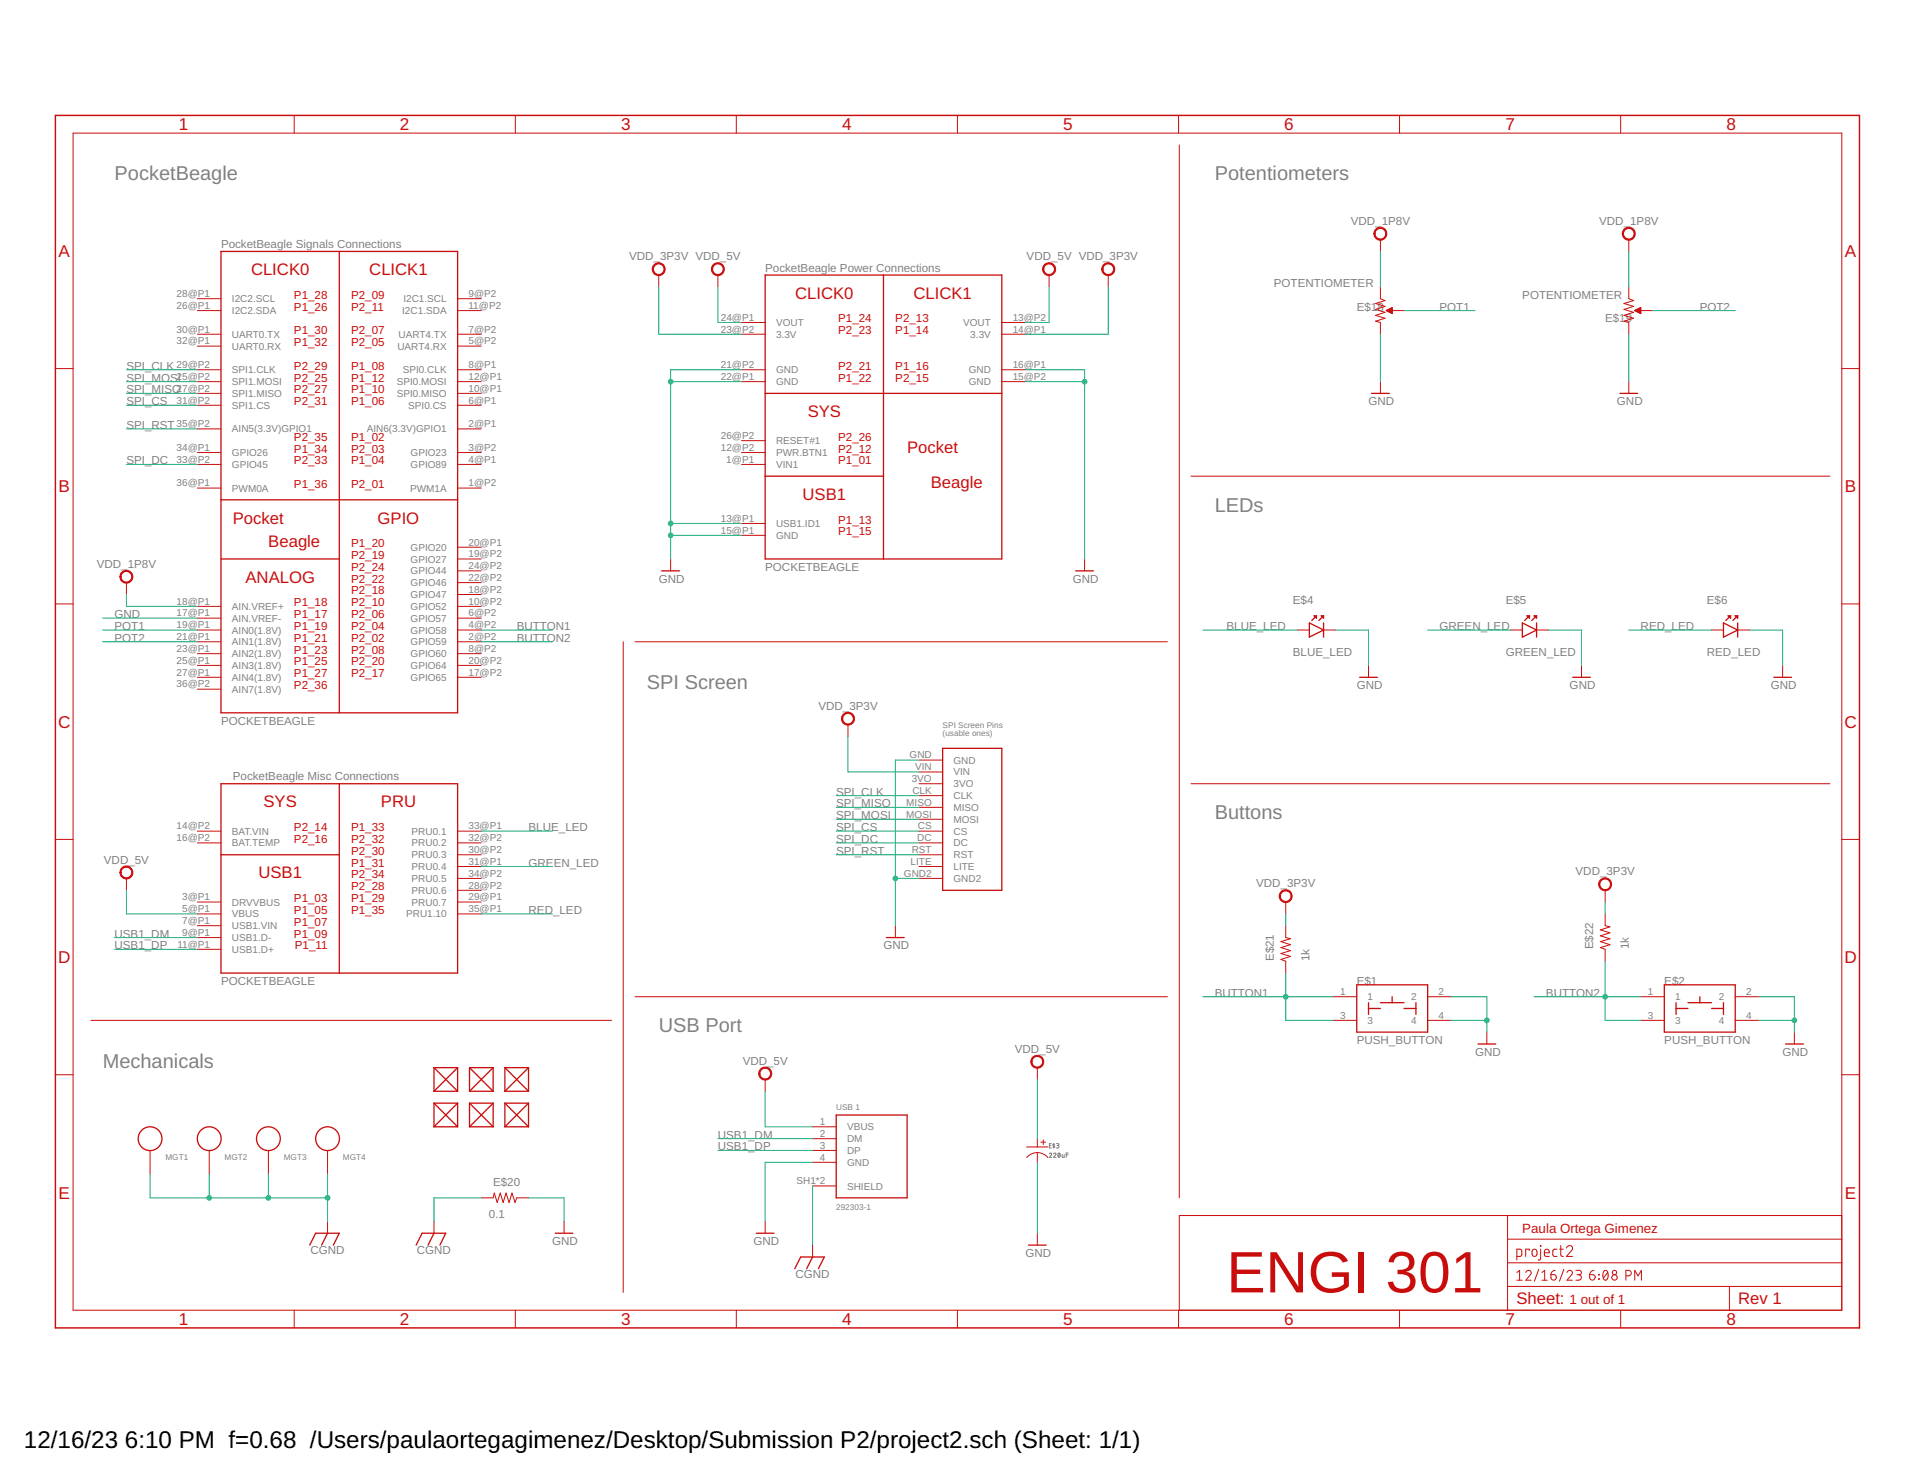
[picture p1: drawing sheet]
<svg xmlns="http://www.w3.org/2000/svg" width="279mm" height="216mm" viewBox="0 0 279 216" stroke-linecap="round" stroke-linejoin="round" font-family="sans-serif">
<g fill="none" stroke="#808080" stroke-width=".15">
<path d="M153.2 168.5a.17 .17 0 0 1 .2-.2 .17 .17 0 0 1 .1 .3l-.3 .4h.3M153.2 167.2h.2M153.5 166.9h-.3v.7h.3M153.8 168.5a.17 .17 0 0 1 .2-.2 .17 .17 0 0 1 .1 .3l-.3 .4h.4M153.8 166.9v.7M154 167h-.3v.2l.3 .2-.3 .1M154.2 166.9l.4 .1-.1 .2h-.2M154.4 167.2l.2 .1v.2l-.4 .1M154.5 168.3a.3 .3 0 0 1 .3 .3 .3 .3 0 0 1-.3 .3l-.1-.3zM154.7 168.5l-.2 .3M155 168.5v.3l.2 .2h.1v-.5M155.6 168.6h.3"/>
<path d="M155.9 168.3h-.3v.7"/>
</g>
<g fill="none" stroke="#c90d0c" stroke-width=".15">
<path d="M10.7 19.4h258.2v171.9h-258.2zM42.9 16.8v2.6M75.2 16.8v2.6M107.5 16.8v2.6M139.8 16.8v2.6M172 16.8v2.6M204.3 16.8v2.6M236.6 16.8v2.6M172.1 21.2v153.7M201.5 35v1.7M237.8 35v1.7M8.1 53.8h2.6"/>
<path d="M28.8 48.8h3.5M28.8 54h3.5M28.8 55.7h3.5M28.8 59.2h3.5M28.8 57.4h3.5M28.8 45.3h3.5M28.8 43.6h3.5M28.8 50.5h3.5M66.8 48.8h3.5M66.8 54h3.5M66.8 55.7h3.5M66.8 59.2h3.5"/>
<path d="M66.8 57.4h3.5M66.8 45.3h3.5M66.8 43.6h3.5M66.8 50.5h3.5M96.2 40.2v1.7M104.8 40.2v1.7M108.2 48.8h3.5M108.2 54h3.5M108.2 47.1h3.5M108.2 55.7h3.5M146.2 48.8h3.5M146.2 54h3.5"/>
<path d="M146.2 47.1h3.5M146.2 55.7h3.5M153.1 40.2v1.7M161.8 40.2v1.7M201.5 41.9v1.7l.7 .3-1.4 .4 1.4 .4-1.4 .5 1.4 .4-1.4 .4 1.4 .5-1.4 .4 .7 .2v1.7M201.5 55.7v1.7M203.2 45.3h1.8M237.8 41.9v1.7l.7 .3-1.4 .4 1.4 .4-1.4 .5 1.4 .4-1.4 .4 1.4 .5-1.4 .4 .7 .2v1.7M237.8 55.7v1.7M239.5 45.3h1.7M268.9 53.8h2.5M28.8 67.8h3.5"/>
<path d="M28.8 66.1h3.5M28.8 71.2h3.5M28.8 62.6h3.5M66.8 67.8h3.5M66.8 66.1h3.5M66.8 79.9h3.5M66.8 71.2h3.5M66.8 62.6h3.5M108.2 76.4h3.5M108.2 67.8h3.5M108.2 78.1h3.5M108.2 66.1h3.5"/>
<path d="M108.2 64.3h3.5M173.9 69.5h93.2M8.1 88.2h2.6M18.5 85v1.8M28.8 93.7h3.5M28.8 90.2h3.5M28.8 92h3.5M28.8 95.4h3.5M28.8 97.1h3.5M28.8 98.9h3.5M28.8 88.5h3.5M66.8 93.7h3.5"/>
<path d="M66.8 90.2h3.5M66.8 92h3.5M66.8 95.4h3.5M66.8 97.1h3.5M66.8 98.9h3.5M66.8 88.5h3.5M66.8 81.6h3.5M66.8 86.8h3.5M66.8 85h3.5M66.8 83.3h3.5M91 93.7v95M92.7 93.7h77.7"/>
<path d="M97.9 81.6v1.7M158.3 81.6v1.7M189.4 92h1.7M193.2 92h1.7M199.8 97.1v1.8M220.5 92h1.7M224.3 92h1.7M230.9 97.1v1.8M249.9 92h1.7M253.7 92h1.7M260.2 97.1v1.8M268.9 88.2h2.5"/>
<path d="M28.8 100.6h3.5M123.8 105.8v1.7M134.2 114.4h3.4M134.2 111h3.4M134.2 112.7h3.4M134.2 116.1h3.4M134.2 117.9h3.4M134.2 119.6h3.4M173.9 114.4h93.2M8.1 122.5h2.6M18.5 128.2v1.8M28.8 131.7h3.5"/>
<path d="M28.8 133.4h3.5M28.8 135.1h3.5M28.8 136.9h3.5M28.8 138.6h3.5M28.8 121.3h3.5M28.8 123h3.5M66.8 131.7h3.5M66.8 133.4h3.5M66.8 126.5h3.5M66.8 121.3h3.5M66.8 123h3.5M66.8 130h3.5"/>
<path d="M66.8 124.8h3.5M66.8 128.2h3.5M130.7 135.1v1.8M134.2 126.5h3.4M134.2 121.3h3.4M134.2 123h3.4M134.2 124.8h3.4M134.2 128.2h3.4M187.7 131.7v1.7M187.7 135.1v1.8l.7 .1-1.4 .5 1.4 .4-1.4 .4 1.4 .5-1.4 .4 1.4 .4-1.4 .5 .7 .2v1.7M234.3 130v1.7M234.3 133.4v1.7l.7 .2-1.4 .4 1.4 .5-1.4 .4 1.4 .4-1.4 .5 1.4 .4-1.4 .4 .7 .3v1.7"/>
<path d="M268.9 122.5h2.5M8.1 156.9h2.6M13.3 148.9h76M92.7 145.5h77.7M111.7 157.6v1.7M151.4 155.9v1.7M194.6 145.5h3.5M194.6 148.9h3.5M208.4 145.5h3.5M208.4 148.9h3.5M217 150.7v1.7M239.5 145.5h3.5"/>
<path d="M239.5 148.9h3.5M253.3 145.5h3.5M253.3 148.9h3.5M261.9 150.7v1.7M268.9 156.9h2.5M21.9 167.9v3.5M30.5 167.9v3.5M39.2 167.9v3.5M47.8 167.9v3.5M47.8 178.3v1.7M63.4 178.3v1.7M70.3 174.9h1.7l.2-.7 .4 1.3 .4-1.3 .4 1.3 .5-1.3 .4 1.3 .4-1.3 .5 1.3 .2-.6h1.8"/>
<path d="M82.3 178.3v1.7M111.7 178.3v1.7M118.6 164.5h3.5M118.6 166.2h3.5M118.6 167.9h3.5M118.6 169.7h3.5M118.6 173.1h3.5M149.9 169a2.02 2.02 0 0 1 3.1 0M149.9 167.4h3.1M151.4 166.2v1.2M151.4 168.3v1.4M151.9 166.7h.7"/>
<path d="M152.3 166.4v.7M220.1 177.4v13.9M268.9 177.4h-96.8v13.9M42.9 191.3v2.5M75.2 191.3v2.5M107.5 191.3v2.5M118.6 181.8v1.7M139.8 191.3v2.5M151.4 180v1.8M172 191.3v2.5M204.3 191.3v2.5M220.1 187.8h48.8"/>
<path d="M220.1 184.3h48.8M220.1 180.9h48.8M221.4 183.4h.6l.1-.1v-.7l-.1-.2h-.6v1.5M221.4 185.8l.4-.4v1.5M221.4 186.9h.8M222.7 185.8a.39 .39 0 0 1 .6-.3 .39 .39 0 0 1 .1 .6l-.7 .8h.8M223.2 182.5v-.1h-.5v1M223.8 182.5l.1-.1a.37 .37 0 0 1 .5 .3v.4a.36 .36 0 0 1-.4 .3 .36 .36 0 0 1-.4-.3zM224.6 185.3l-.6 1.7M224.9 181.8v.1zM224.9 182.4v1.3a.27 .27 0 0 1-.4 .2M225.1 186.9h.8"/>
<path d="M225.1 185.8l.4-.4v1.5M225.4 182.9h.7a.37 .37 0 0 0-.2-.5 .37 .37 0 0 0-.5 .3l.1 .6 .6 .1M226.4 186.1h.5a.4 .4 0 0 1 .3 .4 .4 .4 0 0 1-.4 .4 .4 .4 0 0 1-.4-.4zM227 185.4a.63 .63 0 0 0-.6 .7M227.3 182.4h-.5l-.1 .2 .1 .7 .5 .1M227.7 182.4h.5M227.8 181.8l.1 1.5 .3 .1M228.3 185.3l-.7 1.7M228.7 182.2a.44 .44 0 0 1 .6-.4 .44 .44 0 0 1 .1 .7l-.7 .9h.9M228.7 185.8a.39 .39 0 0 1 .6-.3 .39 .39 0 0 1 .1 .6l-.7 .8h.8M230 185.4h.5a.32 .32 0 0 1 .4 .4 .32 .32 0 0 1-.4 .3h-.3M230.4 186.1a.4 .4 0 0 1 .4 .4 .4 .4 0 0 1-.4 .4h-.4"/>
<path d="M232.1 186.1h.4a.4 .4 0 0 1 .3 .4 .4 .4 0 0 1-.4 .4 .4 .4 0 0 1-.3-.4zM232.7 185.4a.67 .67 0 0 0-.6 .7M233.4 186v.1zM233.4 186.7v.1zM234.1 185.5l.3-.1a.87 .87 0 0 1 0 1.5 .88 .88 0 0 1-.3-1.4zM234.7 185.8l-.6 .8M236.6 191.3v2.5M237.3 186.2h.4a.4 .4 0 0 0 .4-.4 .4 .4 0 0 0-.4-.4h-.4v1.5M238.6 186.9v-1.5l.5 .8 .5-.8v1.5M252.5 187.8v3.5"/>
<circle cx="235.7" cy="185.8" r=".32"/>
<circle cx="235.7" cy="186.5" r=".39"/>
</g>
<path d="M8.1 16.8h263.3v177h-263.3z" fill="none" stroke="#c90d0c" stroke-width=".21"/>
<g fill="none" stroke="#c90d0c" stroke-width=".19">
<path d="M32.3 36.7h34.5v67.4h-34.5zM49.5 36.7v67.4M111.7 40.2h34.5v41.4h-34.5zM111.7 57.4h34.5M129 40.2v41.4M200.2 57.4h2.6M202.4 45.3l.8-.4v.9zM202.4 45.3h.8M202.6 45.4h.6M202.7 45.2h.5M202.9 45.6h.3M203 45h.2"/>
<path d="M203.1 45.7h.1M236.5 57.4h2.6M238.6 45.3l.9-.4v.9zM238.7 45.3h.8M238.8 45.4h.7M239 45.2h.5M239.1 45.6h.4M239.3 45h.2M239.4 45.7h.1M32.3 73h34.5M111.7 69.5h17.3M32.3 81.6h17.2"/>
<path d="M96.6 83.3h2.6M157 83.3h2.6M191.1 90.9l2.1 1.1-2.1 1zM191.8 89.9h.4v.3zM192.2 89.9l-.7 .7M192.9 89.9h.3v.3zM193.2 90.9v2.1M193.2 89.9l-.7 .7M198.5 98.9h2.6M222.2 90.9l2.1 1.1-2.1 1zM222.9 89.9h.4v.3zM223.3 89.9l-.7 .7"/>
<path d="M223.9 89.9h.4v.3zM224.3 90.9v2.1M224.3 89.9l-.7 .7M229.6 98.9h2.6M251.6 90.9l2.1 1.1-2.1 1zM252.3 89.9h.3v.3zM252.6 89.9l-.7 .7M253.3 89.9h.4v.3zM253.7 90.9v2.1M253.7 89.9l-.7 .7M258.9 98.9h2.6M32.3 114.4h34.5v27.6h-34.5z"/>
<path d="M49.5 114.4v27.6M137.6 109.2h8.6v20.8h-8.6zM32.3 124.8h17.2M129.4 136.9h2.6M63.4 155.9l3.4 3.4M63.4 155.9h3.4M63.4 159.3h3.4M63.4 155.9v3.4M66.8 155.9v3.4M66.8 155.9l-3.4 3.4M68.5 155.9h3.5M68.5 159.3h3.5"/>
<path d="M68.5 155.9l3.5 3.4M68.5 155.9v3.4M72 155.9l-3.5 3.4M72 155.9v3.4M73.7 155.9h3.5M73.7 159.3h3.5M73.7 155.9v3.4M73.7 155.9l3.5 3.4M77.2 155.9v3.4M77.2 155.9l-3.5 3.4M198.1 143.8h10.3v6.9h-10.3zM199.8 147.2h1.7"/>
<path d="M199.8 146.4v1.7M201.5 146.4h3.5M203.2 145.5v.9M205 147.2h1.7M206.7 146.4v1.7M215.8 152.4h2.5M243 143.8h10.3v6.9h-10.3zM244.7 147.2h1.7M244.7 146.4v1.7M246.4 146.4h3.5M248.1 145.5v.9M249.9 147.2h1.7"/>
<path d="M251.6 146.4v1.7M260.6 152.4h2.6M63.4 161v3.5M63.4 161l3.4 3.5M63.4 161h3.4M63.4 164.5h3.4M66.8 161v3.5M66.8 161l-3.4 3.5M68.5 161v3.5M68.5 161h3.5M68.5 164.5h3.5M68.5 161l3.5 3.5"/>
<path d="M72 161v3.5M72 161l-3.5 3.5M73.7 161h3.5M73.7 164.5h3.5M73.7 161l3.5 3.5M73.7 161v3.5M77.2 161l-3.5 3.5M77.2 161v3.5M122.1 162.8h10.3v12.1h-10.3zM45.2 181.8l.9-1.8h3.4l-.8 1.8M47.8 180l-.9 1.8M60.7 181.8l.9-1.8h3.5l-.9 1.8"/>
<path d="M63.4 180l-.9 1.8M81 180h2.6M110.4 180h2.6M116 185.2l.9-1.7h3.4l-.8 1.7M118.6 183.5l-.8 1.7M150.1 181.8h2.6"/>
<circle cx="21.9" cy="166.2" r="1.74"/>
<circle cx="30.5" cy="166.2" r="1.74"/>
<circle cx="39.2" cy="166.2" r="1.74"/>
<circle cx="47.8" cy="166.2" r="1.74"/>
</g>
<g fill="#c90d0c" stroke="#c90d0c" stroke-width=".15">
<path d="M17.7 83.7a.95 .95 0 0 1 1.5-.1 .95 .95 0 0 1-.4 1.4 .95 .95 0 0 1-1.3-.8h.2a.78 .78 0 0 1 1.1-.7 .78 .78 0 0 1 .1 1.3 .78 .78 0 0 1-1.2-.4v-.2h-.2z" fill-rule="evenodd"/>
<path d="M161.2 38.5a.96 .96 0 0 1 1.4 .4 .96 .96 0 0 1-.6 1.3 .96 .96 0 0 1-1.2-.9h.2a.78 .78 0 0 1 1.1-.7 .78 .78 0 0 1 .2 1.3 .78 .78 0 0 1-1.3-.4v-.2h-.2l.1-.3z" fill-rule="evenodd"/>
<path d="M152.5 38.5a.96 .96 0 0 1 1.5 .4 .96 .96 0 0 1-.6 1.3 .96 .96 0 0 1-1.2-.9h.2a.78 .78 0 0 1 1.1-.7 .78 .78 0 0 1 .1 1.3 .78 .78 0 0 1-1.2-.4v-.2h-.2v-.3z" fill-rule="evenodd"/>
<path d="M95.6 38.5a.95 .95 0 0 1 1.4 .4 .95 .95 0 0 1-.6 1.3 .95 .95 0 0 1-1.2-.9h.2a.78 .78 0 0 1 1-.8 .78 .78 0 0 1 .3 1.3 .78 .78 0 0 1-1.3-.3v-.2h-.2v-.3z" fill-rule="evenodd"/>
<path d="M200.9 33.4a.94 .94 0 0 1 1.5 .3 .94 .94 0 0 1-.7 1.3 .94 .94 0 0 1-1.1-.9h.1a.78 .78 0 0 1 1.1-.7 .78 .78 0 0 1 .2 1.3 .78 .78 0 0 1-1.2-.3l-.1-.3h-.1l.1-.5z" fill-rule="evenodd"/>
<path d="M237 33.6a.95 .95 0 0 1 1.5-.1 .95 .95 0 0 1-.4 1.5 .95 .95 0 0 1-1.3-.9h.2a.78 .78 0 0 1 1.1-.7 .78 .78 0 0 1 .2 1.3 .78 .78 0 0 1-1.3-.3v-.3h-.2z" fill-rule="evenodd"/>
<path d="M187.1 130.1a.95 .95 0 0 1 1.4 .3 .95 .95 0 0 1-.6 1.3 .95 .95 0 0 1-1.2-.9h.2a.78 .78 0 0 1 1.1-.7 .78 .78 0 0 1 .2 1.3 .78 .78 0 0 1-1.3-.4v-.2h-.2l.1-.3z" fill-rule="evenodd"/>
<path d="M233.5 128.5a.95 .95 0 0 1 1.6 0 .95 .95 0 0 1-.5 1.5 .95 .95 0 0 1-1.2-.9h.1a.78 .78 0 0 1 1.1-.7 .78 .78 0 0 1 .2 1.2 .78 .78 0 0 1-1.2-.3l-.1-.2h-.1z" fill-rule="evenodd"/>
<path d="M104.2 38.5a.95 .95 0 0 1 1.4 .4 .95 .95 0 0 1-.6 1.3 .95 .95 0 0 1-1.2-.9h.2a.78 .78 0 0 1 1.1-.8 .78 .78 0 0 1 .2 1.3 .78 .78 0 0 1-1.2-.3l-.1-.2h-.2l.1-.3z" fill-rule="evenodd"/>
<path d="M111.1 156a.95 .95 0 0 1 1.5 .3 .95 .95 0 0 1-.7 1.4 .95 .95 0 0 1-1.2-1h.2a.78 .78 0 0 1 1.2-.6 .78 .78 0 0 1 .1 1.3 .78 .78 0 0 1-1.2-.4l-.1-.3h-.2l.1-.3z" fill-rule="evenodd"/>
<path d="M17.7 126.8a.95 .95 0 0 1 1.5-.1 .95 .95 0 0 1-.4 1.5 .95 .95 0 0 1-1.3-.8h.2a.78 .78 0 0 1 1.1-.7 .78 .78 0 0 1 .1 1.3 .78 .78 0 0 1-1.2-.4v-.2h-.2z" fill-rule="evenodd"/>
<path d="M150.8 154.2a.95 .95 0 0 1 1.5 .4 .95 .95 0 0 1-.7 1.3 .95 .95 0 0 1-1.1-.9h.1a.78 .78 0 0 1 1.1-.8 .78 .78 0 0 1 .2 1.3 .78 .78 0 0 1-1.2-.3l-.1-.2h-.1v-.3z" fill-rule="evenodd"/>
<path d="M123 104.4a.96 .96 0 0 1 1.6-.1 .96 .96 0 0 1-.5 1.5 .96 .96 0 0 1-1.3-.9h.2a.78 .78 0 0 1 1.2-.6 .78 .78 0 0 1 .1 1.3 .78 .78 0 0 1-1.3-.5v-.2h-.2z" fill-rule="evenodd"/>
</g>
<g fill="none" stroke="#0dab76" stroke-width=".15">
<path d="M201.5 36.7v5.2M237.8 36.7v5.2M18.5 55.7h10.3M18.5 54h10.3M18.5 57.4h10.3M18.5 59.2h10.3M96.2 41.9v6.9h12M97.9 55.7h10.3M104.8 41.9v5.2h3.4M108.2 54h-10.3v27.6M149.7 55.7h8.6M149.7 54h8.6v27.6"/>
<path d="M153.1 41.9v5.2h-3.4M161.8 41.9v6.9h-12.1M201.5 48.8v6.9M205 45.3h10.3M237.8 48.8v6.9M241.2 45.3h12.1M18.5 67.8h10.3M18.5 62.6h10.3M97.9 78.1h10.3M97.9 76.4h10.3M15 90.2h13.8M15 92h13.8"/>
<path d="M15 93.7h13.8M18.5 86.8v1.7h10.3M70.3 92h10.3M70.3 93.7h10.3M175.6 92h13.8M194.9 92h4.9v5.1M208.4 92h12.1M226 92h4.9v5.1M237.8 92h12.1M255.4 92h4.8v5.1M122.1 116.1h12.1M122.1 119.6h12.1"/>
<path d="M122.1 117.9h12.1M123.8 107.5v5.2h10.4M134.2 111h-3.5v24.1M16.7 136.9h12.1M16.7 138.6h12.1M18.5 130v3.4h10.3M70.3 121.3h10.3M70.3 126.5h10.3M70.3 133.4h10.3M122.1 121.3h12.1M122.1 123h12.1M122.1 124.8h12.1"/>
<path d="M130.7 128.2h3.5M187.7 133.4v1.7M234.3 131.7v1.7M111.7 159.3v5.2h6.9M151.4 157.6v8.6M175.6 145.5h19M187.7 142v6.9h6.9M211.9 148.9h5.1M211.9 145.5h5.1v5.2M223.9 145.5h15.6M234.3 140.3v8.6h5.2M256.8 148.9h5.1"/>
<path d="M256.8 145.5h5.1v5.2M21.9 171.4v3.5h25.9M30.5 171.4v3.5M39.2 171.4v3.5M47.8 171.4v6.9M70.3 174.9h-6.9v3.4M77.2 174.9h5.1v3.4M104.8 166.2h13.8M104.8 167.9h13.8M118.6 169.7h-6.9v8.6M118.6 173.1v8.7M151.4 169.7v10.3"/>
</g>
<g fill="#0dab76" stroke="#0dab76" stroke-width=".15">
<circle cx="97.9" cy="55.7" r=".34"/>
<circle cx="97.9" cy="78.1" r=".34"/>
<circle cx="97.9" cy="76.4" r=".34"/>
<circle cx="158.3" cy="55.7" r=".34"/>
<circle cx="130.7" cy="128.2" r=".34"/>
<circle cx="217" cy="148.9" r=".34"/>
<circle cx="261.9" cy="148.9" r=".34"/>
<circle cx="234.3" cy="145.5" r=".34"/>
<circle cx="187.7" cy="145.5" r=".34"/>
<circle cx="47.8" cy="174.9" r=".34"/>
<circle cx="39.2" cy="174.9" r=".34"/>
<circle cx="30.5" cy="174.9" r=".34"/>
</g>
<text font-size="8.5" fill="#c90d0c" x="179.1" y="188.7">ENGI 301</text>
<g font-size="3.5">
<text x="3.5" y="211.4">12/16/23</text>
<text x="18.2" y="211.4">6:10 PM f=0.68 /Users/paulaortegagimenez/Desktop/Submission P2/project2.sch (Sheet: 1/1)</text>
</g>
<g font-size="2.9" fill="#808080">
<text x="16.7" y="26.3">PocketBeagle</text>
<text x="177.3" y="26.3">Potentiometers</text>
<text x="177.3" y="74.7">LEDs</text>
<text x="94.4" y="100.6">SPI Screen</text>
<text x="177.3" y="119.6">Buttons</text>
<text x="15" y="155.9">Mechanicals</text>
<text x="96.2" y="150.7">USB Port</text>
</g>
<g font-size="2.5" fill="#c90d0c">
<text x="26.1" y="19">1</text>
<text x="58.4" y="19">2</text>
<text x="90.7" y="19">3</text>
<text x="122.9" y="19">4</text>
<text x="155.2" y="19">5</text>
<text x="187.5" y="19">6</text>
<text x="219.7" y="19">7</text>
<text x="252" y="19">8</text>
<text x="8.6" y="37.5">A</text>
<text x="269.3" y="37.5">A</text>
<text x="8.6" y="71.9">B</text>
<text x="269.3" y="71.9">B</text>
<text x="8.5" y="106.2">C</text>
<text x="269.3" y="106.2">C</text>
<text x="8.5" y="140.6">D</text>
<text x="269.3" y="140.6">D</text>
<text x="8.6" y="175">E</text>
<text x="269.3" y="175">E</text>
<text x="26.1" y="193.4">1</text>
<text x="58.4" y="193.4">2</text>
<text x="90.7" y="193.4">3</text>
<text x="122.9" y="193.4">4</text>
<text x="155.2" y="193.4">5</text>
<text x="187.5" y="193.4">6</text>
<text x="219.7" y="193.4">7</text>
<text x="252" y="193.4">8</text>
</g>
<g font-size="2.4" fill="#c90d0c">
<text x="36.6" y="40.2">CLICK0</text>
<text x="53.9" y="40.2">CLICK1</text>
<text x="116.1" y="43.6">CLICK0</text>
<text x="133.4" y="43.6">CLICK1</text>
<text x="117.9" y="60.9">SYS</text>
<text x="132.4" y="66.1">Pocket</text>
<text x="135.9" y="71.2">Beagle</text>
<text x="34" y="76.4">Pocket</text>
<text x="55.1" y="76.4">GPIO</text>
<text x="117.2" y="73">USB1</text>
<text x="39.2" y="79.9">Beagle</text>
<text x="35.8" y="85.1">ANALOG</text>
<text x="38.5" y="117.9">SYS</text>
<text x="55.6" y="117.9">PRU</text>
<text x="37.7" y="128.2">USB1</text>
<text x="221.4" y="190.4">Sheet:</text>
<text x="253.7" y="190.4">Rev 1</text>
</g>
<g font-size="1.9" fill="#c90d0c">
<text x="222.2" y="180">Paula Ortega Gimenez</text>
<text x="229.1" y="190.4">1 out of 1</text>
</g>
<g font-size="1.7" fill="#808080">
<text x="197.2" y="32.8">VDD_1P8V</text>
<text x="233.4" y="32.8">VDD_1P8V</text>
<text x="32.3" y="36.2">PocketBeagle Signals Connections</text>
<text x="91.8" y="38">VDD_3P3V VDD_5V</text>
<text x="111.7" y="39.6">PocketBeagle Power Connections</text>
<text x="149.9" y="38">VDD_5V VDD_3P3V</text>
<text x="186" y="41.9">POTENTIOMETER</text>
<text x="198" y="45.3">E$18</text>
<text x="210.1" y="45.3">POT1</text>
<text x="222.2" y="43.6">POTENTIOMETER</text>
<text x="234.3" y="47.1">E$19</text>
<text x="248.1" y="45.3">POT2</text>
<text x="18.4" y="54">SPI_CLK</text>
<text x="18.4" y="55.7">SPI_MOSI</text>
<text x="18.4" y="57.4">SPI_MISO</text>
<text x="18.4" y="59.2">SPI_CS</text>
<text x="199.8" y="59.2">GND</text>
<text x="236" y="59.2">GND</text>
<text x="18.4" y="62.6">SPI_RST</text>
<text x="18.4" y="67.8">SPI_DC</text>
<text x="14.1" y="82.9">VDD_1P8V</text>
<text x="111.7" y="83.3">POCKETBEAGLE</text>
<text x="96.2" y="85.1">GND</text>
<text x="156.6" y="85.1">GND</text>
<text x="188.7" y="88.2">E$4</text>
<text x="219.8" y="88.2">E$5</text>
<text x="249.2" y="88.2">E$6</text>
<text x="16.7" y="90.2">GND</text>
<text x="16.7" y="92">POT1</text>
<text x="16.7" y="93.7">POT2</text>
<text x="75.4" y="93.7">BUTTON2</text>
<text x="75.4" y="92">BUTTON1</text>
<text x="179.1" y="92">BLUE_LED</text>
<text x="188.7" y="95.8">BLUE_LED</text>
<text x="210.1" y="92">GREEN_LED</text>
<text x="219.8" y="95.8">GREEN_LED</text>
<text x="239.5" y="92">RED_LED</text>
<text x="249.2" y="95.8">RED_LED</text>
<text x="198" y="100.6">GND</text>
<text x="229.1" y="100.6">GND</text>
<text x="258.5" y="100.6">GND</text>
<text x="32.3" y="105.8">POCKETBEAGLE</text>
<text x="119.5" y="103.6">VDD_3P3V</text>
<text x="34" y="113.9">PocketBeagle Misc Connections</text>
<text x="122.1" y="116.1">SPI_CLK</text>
<text x="122.1" y="119.6">SPI_MOSI</text>
<text x="122.1" y="117.9">SPI_MISO</text>
<text x="77.2" y="121.3">BLUE_LED</text>
<text x="122.1" y="121.3">SPI_CS</text>
<text x="122.1" y="123">SPI_DC</text>
<text x="122.1" y="124.8">SPI_RST</text>
<text x="15.2" y="126.1">VDD_5V</text>
<text x="77.2" y="126.5">GREEN_LED</text>
<text x="183.4" y="129.5">VDD_3P3V</text>
<text x="230" y="127.8">VDD_3P3V</text>
<text x="16.7" y="136.9">USB1_DM</text>
<text x="77.2" y="133.4">RED_LED</text>
<text x="16.7" y="138.6">USB1_DP</text>
<text x="32.3" y="143.8">POCKETBEAGLE</text>
<text x="129" y="138.6">GND</text>
<text x="186" y="140.3" transform="rotate(-90 186 140.3)">E$21</text>
<text x="191.1" y="140.3" transform="rotate(-90 191.1 140.3)">1k</text>
<text x="198" y="143.8">E$1</text>
<text x="232.6" y="138.6" transform="rotate(-90 232.6 138.6)">E$22</text>
<text x="237.8" y="138.6" transform="rotate(-90 237.8 138.6)">1k</text>
<text x="242.9" y="143.8">E$2</text>
<text x="177.3" y="145.5">BUTTON1</text>
<text x="225.7" y="145.5">BUTTON2</text>
<text x="108.4" y="155.4">VDD_5V</text>
<text x="148.1" y="153.7">VDD_5V</text>
<text x="198" y="152.4">PUSH_BUTTON</text>
<text x="215.3" y="154.1">GND</text>
<text x="242.9" y="152.4">PUSH_BUTTON</text>
<text x="260.2" y="154.1">GND</text>
<text x="104.8" y="166.2">USB1_DM</text>
<text x="104.8" y="167.9">USB1_DP</text>
<text x="72" y="173.1">E$20</text>
<text x="71.4" y="177.8">0.1</text>
<text x="45.3" y="183">CGND</text>
<text x="60.8" y="183">CGND</text>
<text x="80.6" y="181.8">GND</text>
<text x="110" y="181.8">GND</text>
<text x="149.7" y="183.5">GND</text>
<text x="116.1" y="186.5">CGND</text>
</g>
<g font-size="1.7" fill="#c90d0c">
<text x="42.9" y="45.3">P1_26</text>
<text x="42.9" y="43.6">P1_28</text>
<text x="51.3" y="43.6">P2_09</text>
<text x="51.3" y="45.3">P2_11</text>
<text x="122.4" y="47.1">P1_24</text>
<text x="130.7" y="47.1">P2_13</text>
<text x="42.9" y="50.5">P1_32</text>
<text x="42.9" y="48.8">P1_30</text>
<text x="42.9" y="54">P2_29</text>
<text x="51.3" y="54">P1_08</text>
<text x="51.3" y="48.8">P2_07</text>
<text x="51.3" y="50.5">P2_05</text>
<text x="122.4" y="48.8">P2_23</text>
<text x="122.4" y="54">P2_21</text>
<text x="130.7" y="48.8">P1_14</text>
<text x="130.7" y="54">P1_16</text>
<text x="42.9" y="55.7">P2_25</text>
<text x="42.9" y="57.4">P2_27</text>
<text x="42.9" y="59.2">P2_31</text>
<text x="51.3" y="59.2">P1_06</text>
<text x="51.3" y="55.7">P1_12</text>
<text x="51.3" y="57.4">P1_10</text>
<text x="122.4" y="55.7">P1_22</text>
<text x="130.7" y="55.7">P2_15</text>
<text x="42.9" y="64.3">P2_35</text>
<text x="51.3" y="64.3">P1_02</text>
<text x="122.4" y="64.3">P2_26</text>
<text x="42.9" y="66.1">P1_34</text>
<text x="42.9" y="71.2">P1_36</text>
<text x="42.9" y="67.8">P2_33</text>
<text x="51.3" y="71.2">P2_01</text>
<text x="51.3" y="67.8">P1_04</text>
<text x="51.3" y="66.1">P2_03</text>
<text x="122.4" y="67.8">P1_01</text>
<text x="122.4" y="66.1">P2_12</text>
<text x="122.4" y="76.4">P1_13</text>
<text x="51.3" y="79.9">P1_20</text>
<text x="51.3" y="81.6">P2_19</text>
<text x="51.3" y="83.3">P2_24</text>
<text x="122.4" y="78.1">P1_15</text>
<text x="42.9" y="88.5">P1_18</text>
<text x="51.3" y="88.5">P2_10</text>
<text x="51.3" y="86.8">P2_18</text>
<text x="51.3" y="85.1">P2_22</text>
<text x="42.9" y="90.2">P1_17</text>
<text x="42.9" y="92">P1_19</text>
<text x="42.9" y="93.7">P1_21</text>
<text x="42.9" y="95.4">P1_23</text>
<text x="51.3" y="93.7">P2_02</text>
<text x="51.3" y="90.2">P2_06</text>
<text x="51.3" y="95.4">P2_08</text>
<text x="51.3" y="92">P2_04</text>
<text x="42.9" y="97.1">P1_25</text>
<text x="42.9" y="98.9">P1_27</text>
<text x="42.9" y="100.6">P2_36</text>
<text x="51.3" y="98.9">P2_17</text>
<text x="51.3" y="97.1">P2_20</text>
<text x="42.9" y="121.3">P2_14</text>
<text x="42.9" y="123">P2_16</text>
<text x="51.3" y="121.3">P1_33</text>
<text x="51.3" y="124.8">P2_30</text>
<text x="51.3" y="123">P2_32</text>
<text x="42.9" y="131.7">P1_03</text>
<text x="51.3" y="131.7">P1_29</text>
<text x="51.3" y="126.5">P1_31</text>
<text x="51.3" y="130">P2_28</text>
<text x="51.3" y="128.2">P2_34</text>
<text x="42.9" y="133.4">P1_05</text>
<text x="42.9" y="135.1">P1_07</text>
<text x="42.9" y="136.9">P1_09</text>
<text x="51.3" y="133.4">P1_35</text>
<text x="43" y="138.6">P1_11</text>
</g>
<g font-size="1.5" fill="#808080">
<text x="25.8" y="45.1">26@P1</text>
<text x="25.8" y="43.4">28@P1</text>
<text x="33.9" y="45.9">I2C2.SDA</text>
<text x="33.9" y="44.1">I2C2.SCL</text>
<text x="58.7" y="45.9">I2C1.SDA</text>
<text x="58.9" y="44.1">I2C1.SCL</text>
<text x="68.4" y="43.4">9@P2</text>
<text x="68.4" y="45.1">11@P2</text>
<text x="105.2" y="46.8">24@P1</text>
<text x="113.3" y="47.6">VOUT</text>
<text x="140.6" y="47.6">VOUT</text>
<text x="147.8" y="46.8">13@P2</text>
<text x="25.8" y="48.6">30@P1</text>
<text x="25.8" y="50.3">32@P1</text>
<text x="25.8" y="53.7">29@P2</text>
<text x="33.9" y="49.3">UART0.TX</text>
<text x="33.9" y="51">UART0.RX</text>
<text x="58" y="51">UART4.RX</text>
<text x="58.2" y="49.3">UART4.TX</text>
<text x="68.4" y="53.7">8@P1</text>
<text x="68.4" y="50.3">5@P2</text>
<text x="68.4" y="48.6">7@P2</text>
<text x="105.2" y="53.7">21@P2</text>
<text x="105.2" y="48.6">23@P2</text>
<text x="113.3" y="49.3">3.3V</text>
<text x="141.6" y="49.3">3.3V</text>
<text x="147.8" y="48.6">14@P1</text>
<text x="147.8" y="53.7">16@P1</text>
<text x="25.8" y="55.5">25@P2</text>
<text x="25.8" y="57.2">27@P2</text>
<text x="25.8" y="58.9">31@P2</text>
<text x="33.9" y="56.2">SPI1.MOSI</text>
<text x="33.9" y="57.9">SPI1.MISO</text>
<text x="33.9" y="54.5">SPI1.CLK</text>
<text x="33.9" y="59.7">SPI1.CS</text>
<text x="57.9" y="57.9">SPI0.MISO</text>
<text x="57.9" y="56.2">SPI0.MOSI</text>
<text x="58.8" y="54.5">SPI0.CLK</text>
<text x="59.6" y="59.7">SPI0.CS</text>
<text x="68.4" y="58.9">6@P1</text>
<text x="68.4" y="57.2">10@P1</text>
<text x="68.4" y="55.5">12@P1</text>
<text x="105.2" y="55.5">22@P1</text>
<text x="113.3" y="54.5">GND</text>
<text x="113.3" y="56.2">GND</text>
<text x="141.4" y="54.5">GND</text>
<text x="141.4" y="56.2">GND</text>
<text x="147.8" y="55.5">15@P2</text>
<text x="25.8" y="65.8">34@P1</text>
<text x="25.8" y="62.4">35@P2</text>
<text x="33.9" y="63.1">AIN5(3.3V)GPIO1</text>
<text x="53.5" y="63.1">AIN6(3.3V)GPIO1</text>
<text x="68.4" y="65.8">3@P2</text>
<text x="68.4" y="62.4">2@P1</text>
<text x="105.2" y="65.8">12@P2</text>
<text x="105.2" y="64.1">26@P2</text>
<text x="113.3" y="64.9">RESET#1</text>
<text x="25.8" y="71">36@P1</text>
<text x="25.8" y="67.5">33@P2</text>
<text x="33.9" y="66.6">GPIO26</text>
<text x="33.9" y="71.8">PWM0A</text>
<text x="33.9" y="68.3">GPIO45</text>
<text x="59.9" y="71.8">PWM1A</text>
<text x="59.9" y="68.3">GPIO89</text>
<text x="59.9" y="66.6">GPIO23</text>
<text x="68.4" y="67.5">4@P1</text>
<text x="68.4" y="71">1@P2</text>
<text x="106" y="67.5">1@P1</text>
<text x="113.3" y="68.3">VIN1</text>
<text x="113.3" y="66.6">PWR.BTN1</text>
<text x="105.2" y="76.2">13@P1</text>
<text x="105.2" y="77.9">15@P1</text>
<text x="113.3" y="76.9">USB1.ID1</text>
<text x="59.9" y="80.4">GPIO20</text>
<text x="59.9" y="82.1">GPIO27</text>
<text x="59.9" y="83.8">GPIO44</text>
<text x="68.4" y="79.6">20@P1</text>
<text x="68.4" y="81.4">19@P2</text>
<text x="68.4" y="83.1">24@P2</text>
<text x="113.3" y="78.7">GND</text>
<text x="25.8" y="90">17@P1</text>
<text x="25.8" y="88.3">18@P1</text>
<text x="33.9" y="89">AIN.VREF+</text>
<text x="59.9" y="89">GPIO52</text>
<text x="59.9" y="87.3">GPIO47</text>
<text x="59.9" y="85.6">GPIO46</text>
<text x="68.4" y="90">6@P2</text>
<text x="68.4" y="88.3">10@P2</text>
<text x="68.4" y="86.5">18@P2</text>
<text x="68.4" y="84.8">22@P2</text>
<text x="25.8" y="91.7">19@P1</text>
<text x="25.8" y="93.4">21@P1</text>
<text x="25.8" y="95.2">23@P1</text>
<text x="33.9" y="90.8">AIN.VREF-</text>
<text x="33.9" y="92.5">AIN0(1.8V)</text>
<text x="33.9" y="94.2">AIN1(1.8V)</text>
<text x="33.9" y="95.9">AIN2(1.8V)</text>
<text x="59.9" y="94.2">GPIO59</text>
<text x="59.9" y="92.5">GPIO58</text>
<text x="59.9" y="90.8">GPIO57</text>
<text x="59.9" y="95.9">GPIO60</text>
<text x="68.4" y="93.4">2@P2</text>
<text x="68.4" y="91.7">4@P2</text>
<text x="68.4" y="95.2">8@P2</text>
<text x="25.8" y="96.9">25@P1</text>
<text x="25.8" y="98.6">27@P1</text>
<text x="25.8" y="100.4">36@P2</text>
<text x="33.9" y="97.7">AIN3(1.8V)</text>
<text x="33.9" y="99.4">AIN4(1.8V)</text>
<text x="33.9" y="101.1">AIN7(1.8V)</text>
<text x="59.9" y="99.4">GPIO65</text>
<text x="59.9" y="97.7">GPIO64</text>
<text x="68.4" y="98.6">17@P2</text>
<text x="68.4" y="96.9">20@P2</text>
<text x="132.8" y="110.7">GND</text>
<text x="133.6" y="112.4">VIN</text>
<text x="139.2" y="111.5">GND</text>
<text x="139.2" y="113.2">VIN</text>
<text x="132.3" y="117.6">MISO</text>
<text x="132.3" y="119.4">MOSI</text>
<text x="133.1" y="114.2">3VO</text>
<text x="133.2" y="115.9">CLK</text>
<text x="139.2" y="114.9">3VO</text>
<text x="139.2" y="116.7">CLK</text>
<text x="139.2" y="118.4">MISO</text>
<text x="25.8" y="121.1">14@P2</text>
<text x="25.8" y="122.8">16@P2</text>
<text x="33.9" y="121.8">BAT.VIN</text>
<text x="33.9" y="123.6">BAT.TEMP</text>
<text x="60.1" y="121.8">PRU0.1</text>
<text x="60.1" y="125.3">PRU0.3</text>
<text x="60.1" y="123.6">PRU0.2</text>
<text x="68.4" y="121.1">33@P1</text>
<text x="68.4" y="124.5">30@P2</text>
<text x="68.4" y="122.8">32@P2</text>
<text x="133.1" y="124.5">RST</text>
<text x="133.9" y="122.8">DC</text>
<text x="134" y="121.1">CS</text>
<text x="139.2" y="120.1">MOSI</text>
<text x="139.2" y="121.8">CS</text>
<text x="139.2" y="123.6">DC</text>
<text x="139.2" y="125.3">RST</text>
<text x="26.6" y="131.4">3@P1</text>
<text x="60.1" y="127">PRU0.4</text>
<text x="60.1" y="130.5">PRU0.6</text>
<text x="60.1" y="128.7">PRU0.5</text>
<text x="68.4" y="131.4">29@P1</text>
<text x="68.4" y="126.3">31@P1</text>
<text x="68.4" y="129.7">28@P2</text>
<text x="68.4" y="128">34@P2</text>
<text x="132" y="128">GND2</text>
<text x="132.9" y="126.3">LITE</text>
<text x="139.2" y="128.7">GND2</text>
<text x="139.2" y="127">LITE</text>
<text x="26.6" y="133.2">5@P1</text>
<text x="26.6" y="134.9">7@P1</text>
<text x="26.6" y="136.6">9@P1</text>
<text x="33.9" y="132.2">DRVVBUS</text>
<text x="33.9" y="133.9">VBUS</text>
<text x="33.9" y="135.7">USB1.VIN</text>
<text x="33.9" y="137.4">USB1.D-</text>
<text x="59.3" y="133.9">PRU1.10</text>
<text x="60.1" y="132.2">PRU0.7</text>
<text x="68.4" y="133.2">35@P1</text>
<text x="25.9" y="138.3">11@P1</text>
<text x="33.9" y="139.1">USB1.D+</text>
<text x="195.7" y="145.3">1</text>
<text x="195.7" y="148.7">3</text>
<text x="199.6" y="146">1</text>
<text x="199.6" y="149.5">3</text>
<text x="206" y="146">2</text>
<text x="206" y="149.5">4</text>
<text x="210" y="145.3">2</text>
<text x="210" y="148.7">4</text>
<text x="240.6" y="145.3">1</text>
<text x="240.6" y="148.7">3</text>
<text x="244.5" y="146">1</text>
<text x="244.5" y="149.5">3</text>
<text x="250.9" y="146">2</text>
<text x="250.9" y="149.5">4</text>
<text x="254.9" y="145.3">2</text>
<text x="254.9" y="148.7">4</text>
<text x="119.7" y="164.2">1</text>
<text x="119.7" y="166">2</text>
<text x="119.7" y="167.7">3</text>
<text x="123.7" y="165">VBUS</text>
<text x="123.7" y="166.7">DM</text>
<text x="116.3" y="172.9">SH1*2</text>
<text x="119.7" y="169.4">4</text>
<text x="123.7" y="168.5">DP</text>
<text x="123.7" y="170.2">GND</text>
<text x="123.7" y="173.6">SHIELD</text>
</g>
<g font-size="1.2" fill="#808080">
<text x="137.6" y="106.2">SPI Screen Pins</text>
<text x="137.6" y="107.5">(usable ones)</text>
<text x="122.1" y="162.1">USB 1</text>
<text x="24.1" y="169.3">MGT1</text>
<text x="32.8" y="169.3">MGT2</text>
<text x="41.4" y="169.3">MGT3</text>
<text x="50.1" y="169.3">MGT4</text>
<text x="122.1" y="176.6">292303-1</text>
</g>
</svg>
